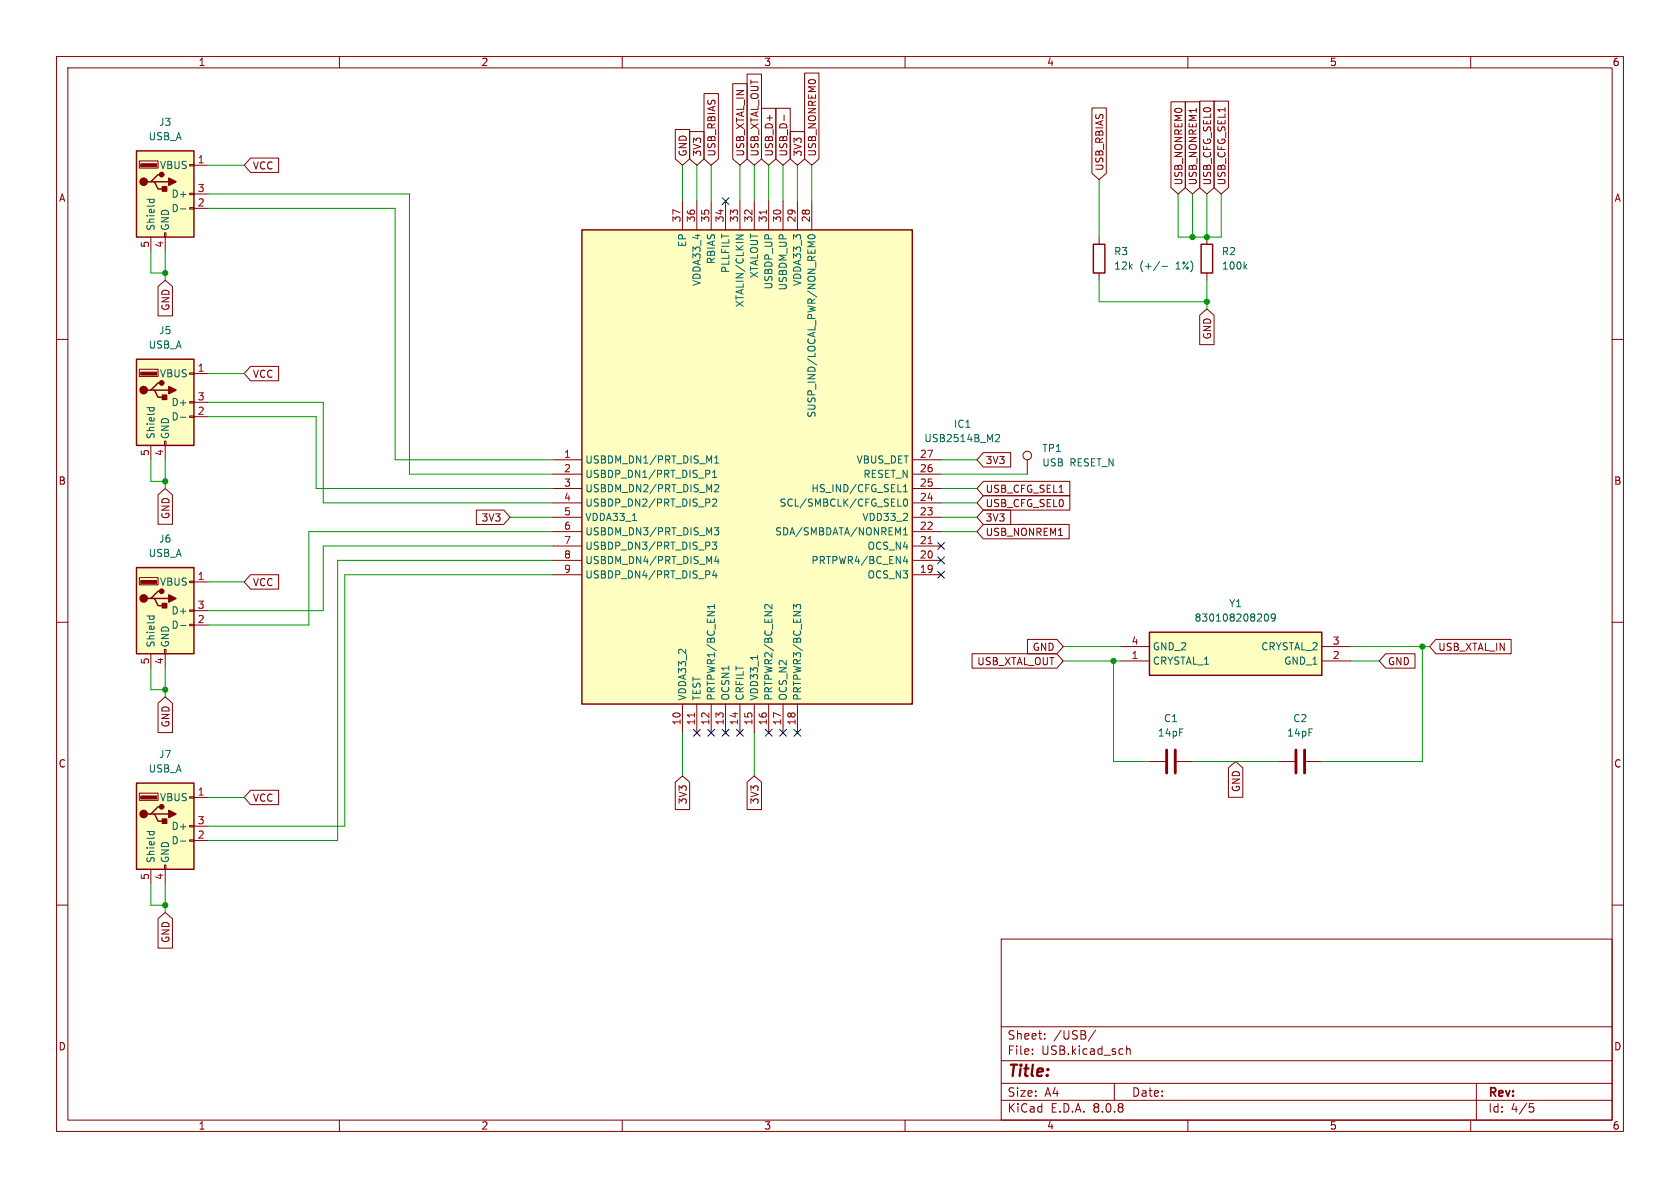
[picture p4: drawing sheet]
<svg xmlns="http://www.w3.org/2000/svg" width="297mm" height="210mm" viewBox="0 0 297 210" stroke-linecap="round" stroke-linejoin="round" font-family="sans-serif">
<g fill="none" stroke="#840000" stroke-width=".18">
<path d="M10 10h277v190h-277zM12 12h273v186h-273zM60 10v2M110 10v2M160 10v2M210 10v2M260 10v2M10 60h2M285 60h2M181.6 81.3v2.5M10 110h2M285 110h2"/>
<path d="M10 160h2M177 166h108v32h-108zM285 160h2M60 198v2M110 198v2M160 198v2M177 194.5h108M177 191.5h108M177 187.5h108M177 181.5h108M182.5 186.3v.1M182.5 185.5v.1"/>
<path d="M184.7 183.6v.1M184.7 182.8v.1M193.7 182.1l-1.3 2M197 191.5v3M199.2 184.9v1.5M199.2 185.5l.2-.1 .3 .1 .1 .9M210 198v2M260 198v2M261 191.5v6.5M270.4 195.1h.7M270.5 195.7h.4l.3 .3-.2 .5-.5 .1"/>
<circle cx="181.6" cy="80.5" r=".76"/>
</g>
<path d="M24.1 26.7h10.2v15.2h-10.2z" fill="#ffffc2"/>
<path d="M24.1 26.7h10.2v15.2h-10.2zM26.7 32.1h.6l.6 1.3h1.3M27.3 32.1h2.5M28.6 30.9h-.7l-1.2 1.2h-.7" fill="none" stroke="#840000" stroke-width=".25"/>
<g fill="#840000" stroke="#840000" stroke-width=".25">
<path d="M29.8 31.5l1.3 .6-1.3 .7z"/>
<path d="M28.7 33h.8v.8h-.8z"/>
<circle cx="25.4" cy="32.1" r=".63"/>
<circle cx="28.6" cy="30.9" r=".38"/>
</g>
<path d="M24.9 29h2.8v.5h-2.8z" fill="#840000" stroke="#840000" stroke-width=".18"/>
<path d="M24.6 28.4h3.3v1.3h-3.3zM33.5 36.7h.8v.3h-.8zM33.5 34.2h.8v.2h-.8zM33.5 29.1h.8v.2h-.8zM34.3 29.2h2.5M34.3 36.8h2.5M34.3 34.3h2.5M26.7 41.9v2.6M29.1 41.1h.2v.8h-.2zM29.2 41.9v2.6" fill="none" stroke="#840000" stroke-width=".18"/>
<path d="M26 35.2h1.2M26.5 35.2l-.1 .4M27.2 35.2v.4M31.9 36.9h1" fill="none" stroke="#006464" stroke-width=".18"/>
<path d="M24.1 63.5h10.2v15.2h-10.2z" fill="#ffffc2"/>
<path d="M24.1 63.5h10.2v15.2h-10.2zM26.7 69h.6l.6 1.2h1.3M27.3 69h2.5M28.6 67.7h-.7l-1.2 1.3h-.7" fill="none" stroke="#840000" stroke-width=".25"/>
<g fill="#840000" stroke="#840000" stroke-width=".25">
<path d="M29.8 68.3l1.3 .7-1.3 .6z"/>
<path d="M28.7 69.9h.8v.7h-.8z"/>
<circle cx="25.4" cy="69" r=".63"/>
<circle cx="28.6" cy="67.7" r=".38"/>
</g>
<path d="M24.9 65.8h2.8v.5h-2.8z" fill="#840000" stroke="#840000" stroke-width=".18"/>
<path d="M24.6 65.3h3.3v1.2h-3.3zM26.7 78.7v2.6M29.1 78h.2v.7h-.2zM29.2 78.7v2.6M33.5 73.5h.8v.3h-.8zM33.5 71h.8v.2h-.8zM33.5 65.9h.8v.3h-.8zM34.3 66h2.5M34.3 73.7h2.5M34.3 71.1h2.5" fill="none" stroke="#840000" stroke-width=".18"/>
<path d="M26 72.1h1.2M26.5 72.1l-.1 .3M27.2 72.1v.3M31.9 73.8h1" fill="none" stroke="#006464" stroke-width=".18"/>
<path d="M24.1 138.4h10.2v15.3h-10.2z" fill="#ffffc2"/>
<path d="M24.1 138.4h10.2v15.3h-10.2zM26.7 143.9h.6l.6 1.3h1.3M27.3 143.9h2.5M28.6 142.6h-.7l-1.2 1.3h-.7" fill="none" stroke="#840000" stroke-width=".25"/>
<g fill="#840000" stroke="#840000" stroke-width=".25">
<path d="M29.8 143.3l1.3 .6-1.3 .6z"/>
<path d="M28.7 144.8h.8v.7h-.8z"/>
<circle cx="25.4" cy="143.9" r=".63"/>
<circle cx="28.6" cy="142.6" r=".38"/>
</g>
<path d="M24.9 140.7h2.8v.5h-2.8z" fill="#840000" stroke="#840000" stroke-width=".18"/>
<path d="M24.6 140.2h3.3v1.3h-3.3zM26.7 153.7v2.5M29.1 152.9h.2v.8h-.2zM29.2 153.7v2.5M33.5 148.5h.8v.2h-.8zM33.5 145.9h.8v.3h-.8zM33.5 140.8h.8v.3h-.8zM34.3 141h2.5M34.3 148.6h2.5M34.3 146.1h2.5" fill="none" stroke="#840000" stroke-width=".18"/>
<path d="M26 147h1.2M26.5 147l-.1 .4M27.2 147v.4M31.9 148.7h1" fill="none" stroke="#006464" stroke-width=".18"/>
<path d="M102.9 40.6h58.4v83.9h-58.4z" fill="#ffffc2"/>
<path d="M102.9 40.6h58.4v83.9h-58.4z" fill="none" stroke="#840000" stroke-width=".25"/>
<g fill="none" stroke="#840000" stroke-width=".18">
<path d="M120.6 35.6v5M123.2 35.6v5M125.7 35.6v5M128.3 35.6v5M130.8 35.6v5M133.3 35.6v5M135.9 35.6v5M138.4 35.6v5M141 35.6v5M143.5 35.6v5M97.8 81.3h5.1M97.8 83.8h5.1"/>
<path d="M97.8 99.1h5.1M97.8 96.5h5.1M97.8 94h5.1M97.8 91.4h5.1M97.8 88.9h5.1M97.8 86.4h5.1M161.3 81.3h5.1M161.3 83.8h5.1M161.3 99.1h5.1M161.3 96.5h5.1M161.3 94h5.1M161.3 91.4h5.1"/>
<path d="M161.3 88.9h5.1M161.3 86.4h5.1M97.8 101.6h5.1M161.3 101.6h5.1M120.6 124.5v5M123.2 124.5v5M125.7 124.5v5M128.3 124.5v5M130.8 124.5v5M133.3 124.5v5M135.9 124.5v5M138.4 124.5v5"/>
<path d="M141 124.5v5M203.2 134.6h2.8M208 134.6h2.8M226.1 134.6h2.8M230.9 134.6h2.8"/>
</g>
<g fill="none" stroke="#006464" stroke-width=".18">
<path d="M130.1 41.6h1.3l-1.3 .7M142.9 41.7a.75 .75 0 0 1 1.2 .2 .72 .72 0 0 1-1.3-.1zM144.1 42.8h-1.3l.9 .4M176 76.9l.5-.1 .2 .4-.8 .9h.8M111.8 92h.7M125.4 83.2l.1 .2-.1 .3M125.9 95.8h.8l-.4 .5 .3 .1v.6l-.1 .1-.6-.1M126 88.3l.5-.1 .2 .4-.8 .9h.8M126 84.4h.7M126 83.5l.3-.4v1.3M126.3 93.3h.8l-.5 .5 .4 .1v.5l-.2 .2-.5-.2M126.3 81.9h.8"/>
<path d="M126.3 81l.4-.4v1.3M126.3 85.8l.5-.1 .3 .3-.8 .9h.8M126.6 98.3l-.3 .9h.8M126.9 98.8v.8M158.7 89.5h.7M159.7 94.6h.7M159.7 86l.4-.3v1.2M159.7 93.7l.4-.4v1.3M159.7 86.9h.7M159.8 88.3l.2-.1a.68 .68 0 0 1 .5 .6 .68 .68 0 0 1-.5 .7l-.2-.1-.1-.4zM160 98.3l-.3 .9h.8M160.3 98.8v.8"/>
<path d="M126.3 100.8l-.3 1h.8M126.3 106.9v.7M126.3 107.2h-1.3l.4 .4M126.6 101.3v.9M133.9 115.9v.7M136.5 106.9v.7l-.9-.7-.3 .1-.1 .4M141.5 107.5v-.4l-.2-.2h-.4l-.1 .4-.5-.4v.7"/>
</g>
<path d="M135.5 37.1v.8M164.1 96.1h.7M122.8 126v.8" fill="none" stroke="#a90000" stroke-width=".18"/>
<path d="M206.2 132.6v4.1M207.8 132.6v4.1M229.1 132.6v4.1M230.6 132.6v4.1" fill="none" stroke="#840000" stroke-width=".51"/>
<path d="M203.2 111.8h30.5v7.6h-30.5z" fill="#ffffc2"/>
<path d="M193.3 43.2h2v5.1h-2zM203.2 111.8h30.5v7.6h-30.5z" fill="none" stroke="#840000" stroke-width=".25"/>
<path d="M194.3 41.9v1.3M194.3 48.3v1.2M198.1 116.8h5.1M198.1 114.3h5.1M233.7 116.8h5.1M233.7 114.3h5.1" fill="none" stroke="#840000" stroke-width=".18"/>
<path d="M205 46.2l-1.1 1.7M205.4 47.1h1M223.7 108.6l.1-.1a.68 .68 0 0 1 .5 .7 .68 .68 0 0 1-.5 .6 .84 .84 0 0 1-.1-1.2zM225.5 109.1l-.3 .2h-.2l-.3-.2 .2-.5 .3-.1 .2 .2a.84 .84 0 0 1-.3 1.1h-.2" fill="none" stroke="#006464" stroke-width=".18"/>
<path d="M24.1 100.3h10.2v15.3h-10.2z" fill="#ffffc2"/>
<path d="M212.3 43.2h2.1v5.1h-2.1zM24.1 100.3h10.2v15.3h-10.2zM26.7 105.8h.6l.6 1.3h1.3M27.3 105.8h2.5M28.6 104.5h-.7l-1.2 1.3h-.7" fill="none" stroke="#840000" stroke-width=".25"/>
<g fill="#840000" stroke="#840000" stroke-width=".25">
<path d="M29.8 105.2l1.3 .6-1.3 .6z"/>
<path d="M28.7 106.7h.8v.7h-.8z"/>
<circle cx="25.4" cy="105.8" r=".63"/>
<circle cx="28.6" cy="104.5" r=".38"/>
</g>
<path d="M24.9 102.6h2.8v.5h-2.8z" fill="#840000" stroke="#840000" stroke-width=".18"/>
<g fill="none" stroke="#840000" stroke-width=".18">
<path d="M124.5 16.5h2.5v11.6l-1.3 1.1-1.2-1.1zM129.5 14.8h2.6v13.3l-1.3 1.1-1.3-1.1zM132.1 13.1h2.5v15l-1.3 1.1-1.2-1.1zM134.6 19.1h2.6v9l-1.3 1.1-1.3-1.1zM137.2 19.1h2.5v9l-1.3 1.1-1.2-1.1zM142.2 12.9h2.6v15.2l-1.3 1.1-1.3-1.1zM193 19.1h2.6v11.5l-1.3 1.2-1.3-1.2zM207 18h2.6v15.2l-1.3 1.1-1.3-1.1zM209.5 18h2.6v15.2l-1.3 1.1-1.3-1.1zM212.1 17.9h2.5v15.3l-1.2 1.1-1.3-1.1zM214.6 17.9h2.6v15.3l-1.3 1.1-1.3-1.1zM44.3 27.9h5v2.6h-5l-1.1-1.3z"/>
<path d="M119.4 22.9h2.5v5.2l-1.3 1.1-1.2-1.1zM121.9 23.3h2.6v4.8l-1.3 1.1-1.3-1.1zM138.6 20.4v.9M139.7 23.3h2.5v4.8l-1.2 1.1-1.3-1.1zM27.9 50.6l1.3-1.1 1.3 1.1v5.2h-2.6zM212.1 55.7l1.3-1.1 1.2 1.1v5.2h-2.5zM213.4 41.9v1.3M213.4 48.3v1.2M44.3 64.8h5v2.5h-5l-1.1-1.3zM27.9 87.5l1.3-1.1 1.3 1.1v5.2h-2.6zM84.2 90.2h4.9l1.1 1.2-1.1 1.3h-4.9zM173.8 80h4.9v2.6h-4.9l-1.1-1.3z"/>
<path d="M173.8 92.7h15.2v2.6h-15.2l-1.1-1.3zM173.8 87.6h15.3v2.6h-15.3l-1.1-1.3zM173.8 85.1h15.3v2.5h-15.3l-1.1-1.2zM173.8 90.2h4.9v2.5h-4.9l-1.1-1.3zM24.6 102.1h3.3v1.3h-3.3zM26.7 115.6v2.5M29.1 114.8h.2v.8h-.2zM29.2 115.6v2.5M33.5 110.4h.8v.2h-.8zM33.5 107.8h.8v.3h-.8zM33.5 102.7h.8v.3h-.8zM34.3 102.9h2.5"/>
<path d="M34.3 110.5h2.5M34.3 108h2.5M44.3 101.6h5v2.5h-5l-1.1-1.2zM171.8 115.6h15l1.2 1.2-1.2 1.3h-15zM181.6 113h5.2l1.2 1.3-1.2 1.3h-5.2zM245 115.6h5.2v2.5h-5.2l-1.2-1.3zM253.8 113h13.3v2.6h-13.3l-1.1-1.3zM27.9 124.3l1.3-1.1 1.3 1.1v5.2h-2.6zM44.3 139.7h5v2.5h-5l-1.1-1.2zM119.4 138.3l1.2-1.1 1.3 1.1v4.8h-2.5zM132.1 138.3l1.2-1.1 1.3 1.1v4.8h-2.5zM217.2 135.7l1.2-1.1 1.3 1.1v5.2h-2.5z"/>
<path d="M27.9 162.4l1.3-1.1 1.3 1.1v5.2h-2.6z"/>
</g>
<path d="M220.1 47.1l.3 .5M220.4 46.7l-.5 .5M26 108.9h1.2M26.5 108.9l-.1 .4M27.2 108.9v.4M31.9 110.6h1" fill="none" stroke="#006464" stroke-width=".18"/>
<g fill="none" stroke="#009600" stroke-width=".18">
<path d="M36.8 36.8h33v44.5h28M36.8 29.2h6.4M36.8 34.3h35.6v49.5h25.4M120.6 29.2v6.4M123.2 29.2v6.4M125.7 29.2v6.4M130.8 29.2v6.4M133.3 29.2v6.4M135.9 29.2v6.4M138.4 29.2v6.4M141 29.2v6.4M143.5 29.2v6.4"/>
<path d="M194.3 31.8v10.1M208.3 34.3v7.6h7.6v-7.6M210.8 34.3v7.6M213.4 34.3v7.6M26.7 44.5v3.8h2.5M29.2 44.5v5M194.3 49.5v3.8h19.1M213.4 49.5v5.1M36.8 71.1h20.3v17.8h40.7M36.8 73.7h19.1v12.7h41.9M36.8 66h6.4M26.7 81.3v3.8h2.5"/>
<path d="M29.2 81.3v5.1M90.2 91.4h7.6M97.8 99.1h-38.1v49.5h-22.9M97.8 94h-43.2v16.5h-17.8M97.8 96.5h-40.7v11.5h-20.3M166.4 94h6.3M166.4 88.9h6.3M166.4 86.4h6.3M166.4 83.8h15.2M166.4 91.4h6.3M166.4 81.3h6.3M26.7 118.1v3.8h2.5"/>
<path d="M29.2 118.1v5.1M36.8 102.9h6.4M97.8 101.6h-36.8v44.5h-24.2M188 114.3h10.1M188 116.8h10.1M196.8 116.8v17.8h6.4M238.8 114.3h13.9M238.8 116.8h5M251.5 114.3v20.3h-17.8M120.6 129.5v7.7M133.3 129.5v7.7M210.8 134.6h15.3"/>
<path d="M26.7 156.2v3.8h2.5M29.2 156.2v5.1M36.8 141h6.4"/>
</g>
<g fill="none" stroke="#000084" stroke-width=".18">
<path d="M127.7 35l1.2 1.2M128.9 35l-1.2 1.2M165.8 95.9l1.2 1.2M165.8 98.5l1.2 1.2M167 95.9l-1.2 1.2M167 98.5l-1.2 1.2M165.8 101l1.2 1.2M167 101l-1.2 1.2M122.6 128.9l1.2 1.2M123.8 128.9l-1.2 1.2M125.1 128.9l1.2 1.2M126.3 128.9l-1.2 1.2"/>
<path d="M127.7 128.9l1.2 1.2M128.9 128.9l-1.2 1.2M130.2 128.9l1.2 1.2M131.4 128.9l-1.2 1.2M135.3 128.9l1.2 1.2M136.5 128.9l-1.2 1.2M137.8 128.9l1.2 1.2M139 128.9l-1.2 1.2M140.4 128.9l1.2 1.2M141.6 128.9l-1.2 1.2"/>
</g>
<g fill="#009600" stroke="#009600" stroke-width=".18">
<circle cx="196.8" cy="116.8" r=".46"/>
<circle cx="213.4" cy="53.3" r=".46"/>
<circle cx="251.5" cy="114.3" r=".46"/>
<circle cx="29.2" cy="48.3" r=".46"/>
<circle cx="29.2" cy="85.1" r=".46"/>
<circle cx="213.4" cy="41.9" r=".46"/>
<circle cx="210.8" cy="41.9" r=".46"/>
<circle cx="29.2" cy="121.9" r=".46"/>
<circle cx="29.2" cy="160" r=".46"/>
</g>
<text font-size="2.8" fill="#840000" x="178" y="190.9">Title:</text>
<g font-size="2.1" fill="#840000">
<text x="178" y="184">Sheet:</text>
<text x="186.2" y="184">/USB/</text>
<text x="178" y="186.7">File:</text>
<text x="184.1" y="186.7">USB.kicad_sch</text>
<text x="178" y="196.9">KiCad</text>
<text x="178" y="194.1">Size:</text>
<text x="184.7" y="194.1">A4</text>
<text x="185.7" y="196.9">E.D.A.</text>
<text x="193.3" y="196.9">8.0.8</text>
<text x="200" y="194.1">Date:</text>
<text x="263" y="194.3">Rev:</text>
<text x="263" y="196.9">Id:</text>
<text x="267.1" y="196.9">4/5</text>
</g>
<g font-size="1.8" fill="#840000">
<text x="35" y="11.9">1</text>
<text x="85" y="11.9">2</text>
<text x="135" y="11.9">3</text>
<text x="185" y="11.9">4</text>
<text x="235" y="11.9">5</text>
<text x="285" y="11.9">6</text>
<text x="121.6" y="27.8" transform="rotate(-90 121.6 27.8)">GND</text>
<text x="124.1" y="27.8" transform="rotate(-90 124.1 27.8)">3V3</text>
<text x="126.7" y="27.8" transform="rotate(-90 126.7 27.8)">USB_RBIAS</text>
<text x="131.8" y="27.8" transform="rotate(-90 131.8 27.8)">USB_XTAL_IN</text>
<text x="134.3" y="27.8" transform="rotate(-90 134.3 27.8)">USB_XTAL_OUT</text>
<text x="136.8" y="27.8" transform="rotate(-90 136.8 27.8)">USB_D+</text>
<text x="139.4" y="27.8" transform="rotate(-90 139.4 27.8)">USB_D-</text>
<text x="141.9" y="27.8" transform="rotate(-90 141.9 27.8)">3V3</text>
<text x="144.5" y="27.8" transform="rotate(-90 144.5 27.8)">USB_NONREM0</text>
<text x="10.3" y="35.9">A</text>
<text x="44.6" y="30.2">VCC</text>
<text x="195.3" y="30.3" transform="rotate(-90 195.3 30.3)">USB_RBIAS</text>
<text x="209.2" y="32.9" transform="rotate(-90 209.2 32.9)">USB_NONREM0</text>
<text x="211.8" y="32.9" transform="rotate(-90 211.8 32.9)">USB_NONREM1</text>
<text x="214.3" y="32.9" transform="rotate(-90 214.3 32.9)">USB_CFG_SEL0</text>
<text x="216.9" y="32.9" transform="rotate(-90 216.9 32.9)">USB_CFG_SEL1</text>
<text x="285.3" y="35.9">A</text>
<text x="30.2" y="55" transform="rotate(-90 30.2 55)">GND</text>
<text x="214.3" y="60.1" transform="rotate(-90 214.3 60.1)">GND</text>
<text x="44.6" y="67">VCC</text>
<text x="174.1" y="82.2">3V3</text>
<text x="10.3" y="85.9">B</text>
<text x="174.1" y="89.9">USB_CFG_SEL0</text>
<text x="174.1" y="87.3">USB_CFG_SEL1</text>
<text x="285.3" y="85.9">B</text>
<text x="30.2" y="91.9" transform="rotate(-90 30.2 91.9)">GND</text>
<text x="85" y="92.4">3V3</text>
<text x="174.1" y="94.9">USB_NONREM1</text>
<text x="174.1" y="92.4">3V3</text>
<text x="44.6" y="103.8">VCC</text>
<text x="172.7" y="117.8">USB_XTAL_OUT</text>
<text x="182.5" y="115.3">GND</text>
<text x="245.3" y="117.8">GND</text>
<text x="254.2" y="115.3">USB_XTAL_IN</text>
<text x="30.2" y="128.7" transform="rotate(-90 30.2 128.7)">GND</text>
<text x="10.3" y="135.9">C</text>
<text x="285.3" y="135.9">C</text>
<text x="44.6" y="141.9">VCC</text>
<text x="121.6" y="142.3" transform="rotate(-90 121.6 142.3)">3V3</text>
<text x="134.3" y="142.3" transform="rotate(-90 134.3 142.3)">3V3</text>
<text x="219.4" y="140.1" transform="rotate(-90 219.4 140.1)">GND</text>
<text x="30.2" y="166.8" transform="rotate(-90 30.2 166.8)">GND</text>
<text x="10.3" y="185.9">D</text>
<text x="285.3" y="185.9">D</text>
<text x="35" y="199.9">1</text>
<text x="85" y="199.9">2</text>
<text x="135" y="199.9">3</text>
<text x="185" y="199.9">4</text>
<text x="235" y="199.9">5</text>
<text x="285" y="199.9">6</text>
</g>
<g font-size="1.8" fill="#006464">
<text x="28" y="22.5">J3</text>
<text x="26.2" y="25">USB_A</text>
<text x="28.2" y="30.1">VBUS</text>
<text x="30.2" y="35.2">D+</text>
<text x="27.5" y="40.9" transform="rotate(-90 27.5 40.9)">Shield</text>
<text x="30.1" y="40.9" transform="rotate(-90 30.1 40.9)">GND</text>
<text x="30.2" y="37.7">D-</text>
<text x="121.5" y="43.8" transform="rotate(-90 121.5 43.8)">EP</text>
<text x="126.6" y="46.8" transform="rotate(-90 126.6 46.8)">RBIAS</text>
<text x="196.9" y="45.3">R3</text>
<text x="196.9" y="47.9">12k</text>
<text x="201.5" y="47.9">(+/-</text>
<text x="208" y="47.9">1%)</text>
<text x="215.9" y="45.3">R2</text>
<text x="215.9" y="47.9">100k</text>
<text x="124.1" y="50.7" transform="rotate(-90 124.1 50.7)">VDDA33_4</text>
<text x="129.1" y="48.4" transform="rotate(-90 129.1 48.4)">PLLFILT</text>
<text x="134.2" y="49.3" transform="rotate(-90 134.2 49.3)">XTALOUT</text>
<text x="136.8" y="51.3" transform="rotate(-90 136.8 51.3)">USBDP_UP</text>
<text x="139.3" y="51.5" transform="rotate(-90 139.3 51.5)">USBDM_UP</text>
<text x="141.8" y="50.7" transform="rotate(-90 141.8 50.7)">VDDA33_3</text>
<text x="28" y="59.3">J5</text>
<text x="131.7" y="54.4" transform="rotate(-90 131.7 54.4)">XTALIN/CLKIN</text>
<text x="26.2" y="61.8">USB_A</text>
<text x="28.2" y="66.9">VBUS</text>
<text x="30.2" y="72">D+</text>
<text x="27.5" y="77.7" transform="rotate(-90 27.5 77.7)">Shield</text>
<text x="30.1" y="77.7" transform="rotate(-90 30.1 77.7)">GND</text>
<text x="30.2" y="74.5">D-</text>
<text x="144.4" y="73.9" transform="rotate(-90 144.4 73.9)">SUSP_IND/LOCAL_PWR/NON_REM0</text>
<text x="168.5" y="75.8">IC1</text>
<text x="103.4" y="82.1">USBDM_DN1/PRT_DIS_M1</text>
<text x="151.3" y="82.1">VBUS_DET</text>
<text x="163.3" y="78.4">USB2514B_M2</text>
<text x="184.2" y="80.1">TP1</text>
<text x="184.2" y="82.7">USB</text>
<text x="189.1" y="82.7">RESET_N</text>
<text x="103.4" y="84.7">USBDP_DN1/PRT_DIS_P1</text>
<text x="103.4" y="87.2">USBDM_DN2/PRT_DIS_M2</text>
<text x="103.4" y="89.8">USBDP_DN2/PRT_DIS_P2</text>
<text x="137.7" y="89.8">SCL/SMBCLK/CFG_SEL0</text>
<text x="143.3" y="87.2">HS_IND/CFG_SEL1</text>
<text x="152.5" y="84.7">RESET_N</text>
<text x="103.4" y="92.3">VDDA33_1</text>
<text x="103.4" y="94.8">USBDM_DN3/PRT_DIS_M3</text>
<text x="136.9" y="94.8">SDA/SMBDATA/NONREM1</text>
<text x="152.4" y="92.3">VDD33_2</text>
<text x="26.2" y="98.7">USB_A</text>
<text x="28" y="96.1">J6</text>
<text x="103.4" y="97.4">USBDP_DN3/PRT_DIS_P3</text>
<text x="103.4" y="99.9">USBDM_DN4/PRT_DIS_M4</text>
<text x="143.3" y="99.9">PRTPWR4/BC_EN4</text>
<text x="153.3" y="97.4">OCS_N4</text>
<text x="28.2" y="103.7">VBUS</text>
<text x="103.4" y="102.5">USBDP_DN4/PRT_DIS_P4</text>
<text x="153.3" y="102.5">OCS_N3</text>
<text x="217.2" y="107.5">Y1</text>
<text x="30.2" y="111.4">D-</text>
<text x="30.2" y="108.8">D+</text>
<text x="211.1" y="110.1">830108208209</text>
<text x="27.5" y="114.6" transform="rotate(-90 27.5 114.6)">Shield</text>
<text x="30.1" y="114.6" transform="rotate(-90 30.1 114.6)">GND</text>
<text x="203.7" y="117.7">CRYSTAL_1</text>
<text x="203.7" y="115.2">GND_2</text>
<text x="222.9" y="115.2">CRYSTAL_2</text>
<text x="226.9" y="117.7">GND_1</text>
<text x="121.5" y="124" transform="rotate(-90 121.5 124)">VDDA33_2</text>
<text x="124.1" y="124" transform="rotate(-90 124.1 124)">TEST</text>
<text x="126.6" y="124" transform="rotate(-90 126.6 124)">PRTPWR1/BC_EN1</text>
<text x="129.1" y="124" transform="rotate(-90 129.1 124)">OCSN1</text>
<text x="131.7" y="124" transform="rotate(-90 131.7 124)">CRFILT</text>
<text x="134.2" y="124" transform="rotate(-90 134.2 124)">VDD33_1</text>
<text x="136.8" y="124" transform="rotate(-90 136.8 124)">PRTPWR2/BC_EN2</text>
<text x="139.3" y="124" transform="rotate(-90 139.3 124)">OCS_N2</text>
<text x="141.8" y="124" transform="rotate(-90 141.8 124)">PRTPWR3/BC_EN3</text>
<text x="204.6" y="130.4">14pF</text>
<text x="205.7" y="127.9">C1</text>
<text x="227.4" y="130.4">14pF</text>
<text x="228.5" y="127.9">C2</text>
<text x="26.2" y="136.8">USB_A</text>
<text x="28" y="134.2">J7</text>
<text x="28.2" y="141.8">VBUS</text>
<text x="30.2" y="149.5">D-</text>
<text x="30.2" y="146.9">D+</text>
<text x="27.5" y="152.7" transform="rotate(-90 27.5 152.7)">Shield</text>
<text x="30.1" y="152.7" transform="rotate(-90 30.1 152.7)">GND</text>
</g>
<g font-size="1.8" fill="#a90000">
<text x="34.9" y="29">1</text>
<text x="34.9" y="34">3</text>
<text x="34.9" y="36.6">2</text>
<text x="120.4" y="39.4" transform="rotate(-90 120.4 39.4)">37</text>
<text x="122.9" y="39.4" transform="rotate(-90 122.9 39.4)">36</text>
<text x="125.5" y="39.4" transform="rotate(-90 125.5 39.4)">35</text>
<text x="128" y="39.4" transform="rotate(-90 128 39.4)">34</text>
<text x="130.6" y="39.4" transform="rotate(-90 130.6 39.4)">33</text>
<text x="133.1" y="39.4" transform="rotate(-90 133.1 39.4)">32</text>
<text x="135.6" y="39.4" transform="rotate(-90 135.6 39.4)">31</text>
<text x="138.2" y="39.4" transform="rotate(-90 138.2 39.4)">30</text>
<text x="140.7" y="39.4" transform="rotate(-90 140.7 39.4)">29</text>
<text x="143.3" y="39.4" transform="rotate(-90 143.3 39.4)">28</text>
<text x="26.4" y="43.9" transform="rotate(-90 26.4 43.9)">5</text>
<text x="29" y="43.9" transform="rotate(-90 29 43.9)">4</text>
<text x="34.9" y="65.8">1</text>
<text x="34.9" y="70.9">3</text>
<text x="34.9" y="73.4">2</text>
<text x="26.4" y="80.7" transform="rotate(-90 26.4 80.7)">5</text>
<text x="29" y="80.7" transform="rotate(-90 29 80.7)">4</text>
<text x="99.6" y="81">1</text>
<text x="99.6" y="83.6">2</text>
<text x="162.5" y="83.6">26</text>
<text x="162.5" y="81">27</text>
<text x="99.6" y="86.1">3</text>
<text x="99.6" y="88.6">4</text>
<text x="162.5" y="88.6">24</text>
<text x="162.5" y="86.1">25</text>
<text x="99.6" y="91.2">5</text>
<text x="99.6" y="93.7">6</text>
<text x="162.5" y="93.7">22</text>
<text x="162.5" y="91.2">23</text>
<text x="99.6" y="96.3">7</text>
<text x="99.6" y="98.8">8</text>
<text x="99.6" y="101.3">9</text>
<text x="162.5" y="101.3">19</text>
<text x="162.5" y="98.8">20</text>
<text x="162.5" y="96.3">21</text>
<text x="34.9" y="102.6">1</text>
<text x="34.9" y="107.7">3</text>
<text x="34.9" y="110.2">2</text>
<text x="26.4" y="117.5" transform="rotate(-90 26.4 117.5)">5</text>
<text x="29" y="117.5" transform="rotate(-90 29 117.5)">4</text>
<text x="200" y="116.6">1</text>
<text x="200" y="114">4</text>
<text x="235.5" y="116.6">2</text>
<text x="235.5" y="114">3</text>
<text x="120.4" y="128.3" transform="rotate(-90 120.4 128.3)">10</text>
<text x="122.9" y="128.3" transform="rotate(-90 122.9 128.3)">11</text>
<text x="125.5" y="128.3" transform="rotate(-90 125.5 128.3)">12</text>
<text x="128" y="128.3" transform="rotate(-90 128 128.3)">13</text>
<text x="130.6" y="128.3" transform="rotate(-90 130.6 128.3)">14</text>
<text x="133.1" y="128.3" transform="rotate(-90 133.1 128.3)">15</text>
<text x="135.6" y="128.3" transform="rotate(-90 135.6 128.3)">16</text>
<text x="138.2" y="128.3" transform="rotate(-90 138.2 128.3)">17</text>
<text x="140.7" y="128.3" transform="rotate(-90 140.7 128.3)">18</text>
<text x="34.9" y="140.7">1</text>
<text x="34.9" y="148.3">2</text>
<text x="34.9" y="145.8">3</text>
<text x="26.4" y="155.6" transform="rotate(-90 26.4 155.6)">5</text>
<text x="29" y="155.6" transform="rotate(-90 29 155.6)">4</text>
</g>
</svg>
